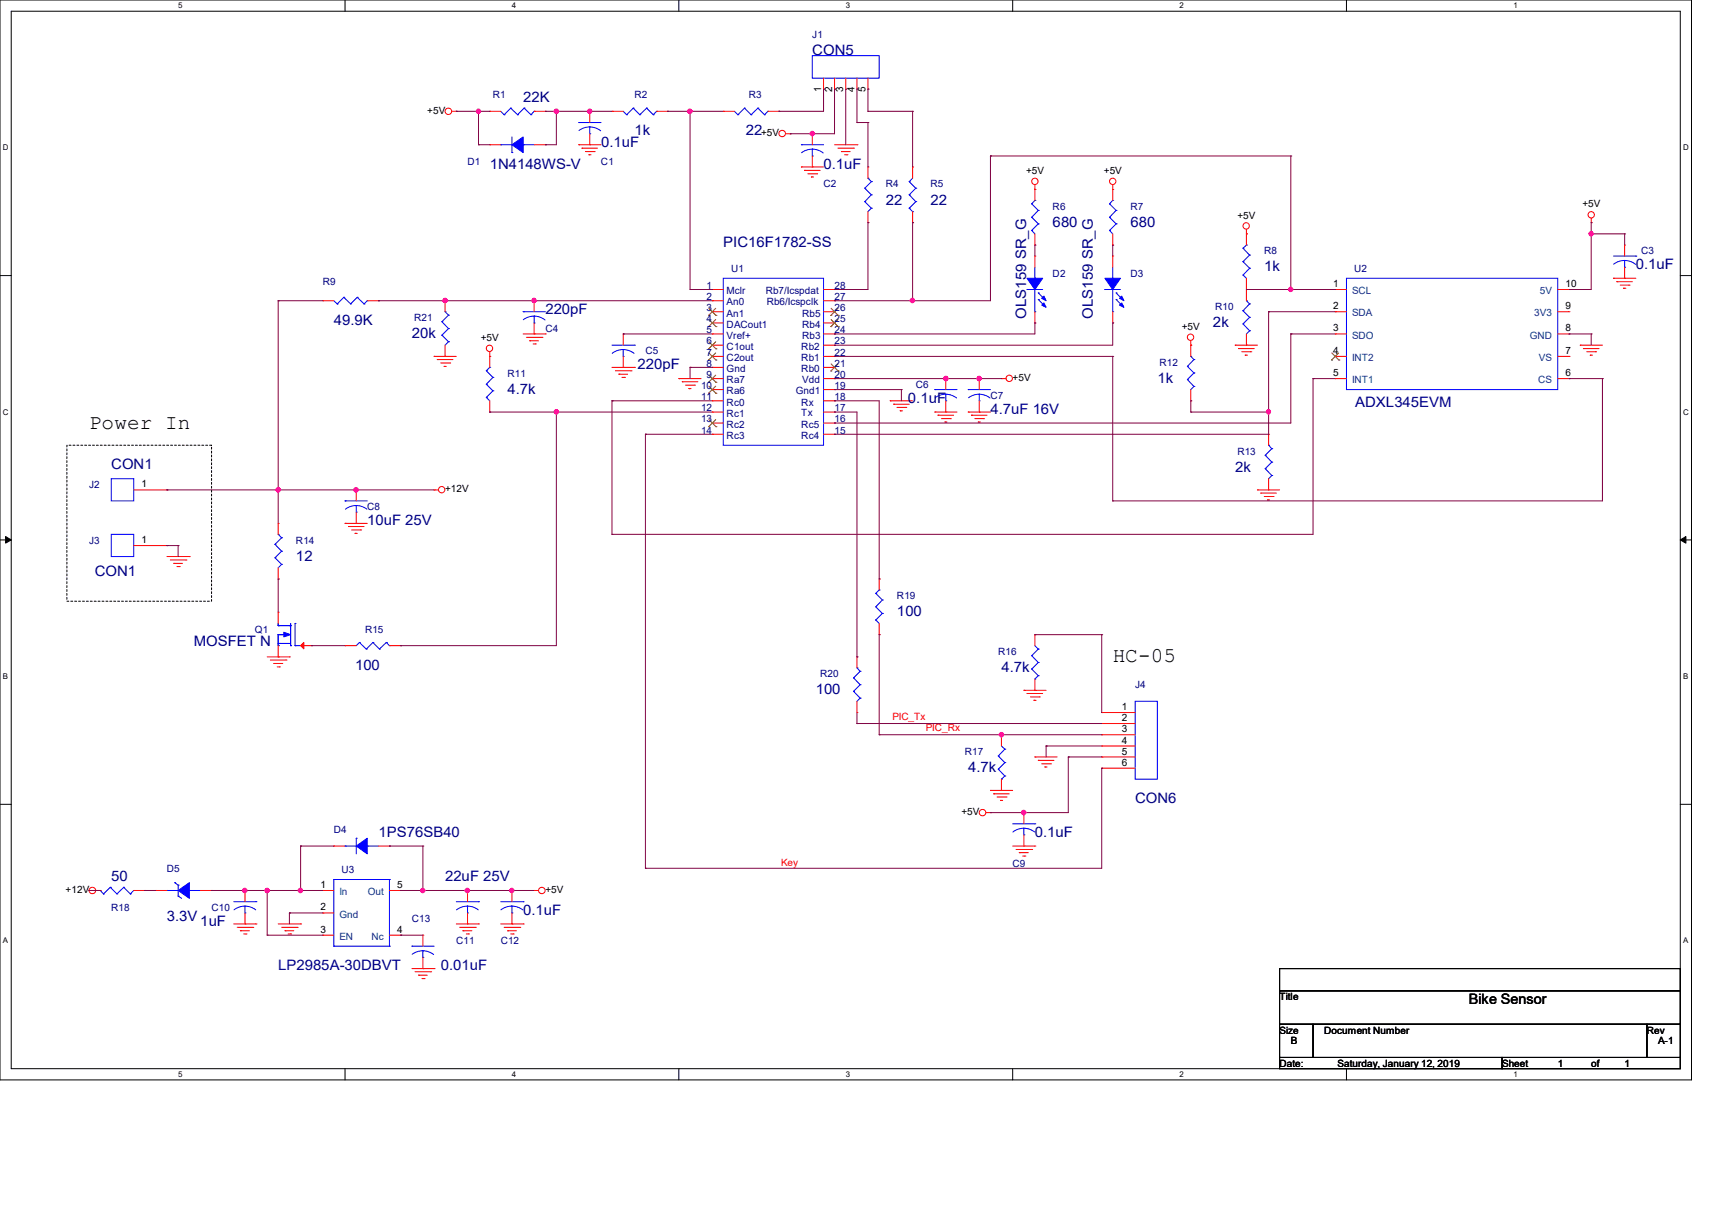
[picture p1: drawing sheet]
<svg xmlns="http://www.w3.org/2000/svg" width="297mm" height="210mm" viewBox="0 0 297 210" stroke-linecap="round" stroke-linejoin="round" font-family="sans-serif">
<path d="M0 0h293.5v187.3h-293.5zM1.9 1.9h289.6v183.4h-289.6z" fill="none" stroke="#000" stroke-width=".17"/>
<g fill="#fff">
<path d="M30.9 .2h.8v1.5h-.8z"/>
<path d="M30.9 185.5h.8v1.6h-.8z"/>
</g>
<path d="M59.9 0v1.9M59.9 185.3v2" fill="none" stroke="#000" stroke-width=".17"/>
<g fill="#fff">
<path d="M88.8 .2h.8v1.5h-.8z"/>
<path d="M88.8 185.5h.8v1.6h-.8z"/>
</g>
<path d="M117.8 0v1.9M117.8 185.3v2" fill="none" stroke="#000" stroke-width=".17"/>
<g fill="#fff">
<path d="M146.7 .2h.8v1.5h-.8z"/>
<path d="M146.7 185.5h.8v1.6h-.8z"/>
</g>
<path d="M175.7 0v1.9M175.7 185.3v2" fill="none" stroke="#000" stroke-width=".17"/>
<g fill="#fff">
<path d="M204.6 .2h.8v1.5h-.8z"/>
<path d="M204.6 185.5h.8v1.6h-.8z"/>
</g>
<path d="M233.6 0v1.9M233.6 185.3v2" fill="none" stroke="#000" stroke-width=".17"/>
<g fill="#fff">
<path d="M262.6 .2h.7v1.5h-.7z"/>
<path d="M262.6 185.5h.7v1.6h-.7z"/>
<path d="M.5 24.8h1v1.6h-1z"/>
<path d="M292 24.8h1v1.6h-1z"/>
<path d="M.5 70.7h1v1.5h-1z"/>
<path d="M292 70.7h1v1.5h-1z"/>
</g>
<path d="M0 47.8h1.9M291.5 47.8h2" fill="none" stroke="#000" stroke-width=".17"/>
<g fill="#fff">
<path d="M.5 116.5h.9v1.6h-.9z"/>
<path d="M292 116.5h.9v1.6h-.9z"/>
</g>
<path d="M0 93.6h1.9M291.5 93.6h2" fill="none" stroke="#000" stroke-width=".17"/>
<path d="M1 93l.9 .6-.9 .6zM291.5 93.6l1-.6v1.2z" fill="#000" stroke="#000" stroke-width=".17"/>
<g fill="#fff">
<path d="M.5 162.4h.9v1.5h-.9z"/>
<path d="M292 162.4h.9v1.5h-.9z"/>
</g>
<path d="M0 139.5h1.9M291.5 139.5h2M222 168h69.5v3.8h-69.5zM222 171.8h69.5v5.8h-69.5zM222 177.6h5.8v5.8h-5.8zM227.8 177.6h57.9v5.8h-57.9zM285.7 177.6h5.8v5.8h-5.8zM222 183.4h38.6v1.9h-38.6zM260.6 183.4h30.9v1.9h-30.9z" fill="none" stroke="#000" stroke-width=".17"/>
<path d="M11.6 77.2h25.1v27.1h-25.1z" fill="none" stroke="#000" stroke-width=".17" stroke-dasharray=".3 .3"/>
<g fill="none" stroke="#f00" stroke-width=".17">
<path d="M78.4 19.3h.8M79.2 19.3h.1M85 19.3h.1M85 19.3h1.9M92.7 19.3h1.9M94.6 19.3h.1M102.3 19.3h.1M102.3 19.3v2M106.2 19.3h.1M106.2 19.3h1.9M113.9 19.3h1.9M115.8 19.3h.1"/>
<path d="M125.5 19.3h.1M125.5 19.3h1.9M133.2 19.3h1.9M135.1 19.3h.1M142.9 15.5h.1M142.9 13.5v2M144.8 15.5h.1M144.8 13.5v2M146.7 15.5h.1M146.7 13.5v2M148.7 15.5h.1M148.7 13.5v2"/>
<path d="M150.6 15.5h.1M150.6 13.5v2M85 25.1h.1M85 25.1h1.9M92.7 25.1h1.9M94.6 25.1h.1M100.4 25.1h.1M100.4 25.1h3.9M101 25.7h.1M101 25.7h2.7M101.6 26.3h1.5M102.2 26.8h.1"/>
<path d="M102.2 26.8h.3M102.3 25.1h.1M102.3 23.2v1.9M103.1 26.3h.1M136.3 23.2h.8M137.1 23.2h.1M139 29h.1M139 29h3.9M139.6 29.5h.1M139.6 29.5h2.7M140.2 30.1h1.5M140.8 30.7h.1"/>
<path d="M140.8 30.7h.3M140.9 23.2h.1M140.9 29h.1M140.9 23.2v1.9M140.9 27.1v1.9M141.7 30.1h.1M144.8 25.1h3.9M145.4 25.7h2.7M146 26.3h.1M146 26.3h1.5M146.5 26.8h.4M146.9 26.8h.1"/>
<path d="M148.1 25.7h.1M148.7 25.1h.1M150.6 38.6h.1M150.6 29h.1M150.6 29v1.9M150.6 36.7v1.9M158.3 29h.1M158.3 38.6h.1M158.3 29v1.9M158.3 36.7v1.9M179.5 32.9h.1M179.5 32v2.8"/>
<path d="M193 32.9h.1M193 32v2.8M216.2 39.8v2.7M276.1 38.6h.1M276.1 37.8v.8M56 52.2h.1M56 52.2h1.9M63.7 52.2h2M65.7 52.2h.1M77.2 52.2h.1M77.2 52.2v1.9M77.2 59.9v1.9"/>
<path d="M90.8 57.9h3.8M91.3 58.5h2.7M91.9 59.1h.1M91.9 59.1h1.5M92.5 59.6h.4M92.7 52.2h.1M92.7 57.9h.1M92.7 52.2v1.9M92.7 56v1.9M92.9 59.6h.1M94 58.5h.1M94.6 57.9h.1"/>
<path d="M108.1 57.9h.1M108.1 57.9v2M123.6 50.2h.1M123.6 52.2h.1M123.6 54.1h.1M123.6 56h.1M123.6 57.9h.1M123.6 59.9h.1M123.6 57.9h1.9M123.6 59.9h1.9M123.6 50.2h1.9M123.6 52.2h1.9"/>
<path d="M123.6 54.1h1.9M123.6 56h1.9M142.9 57.9h1.9M142.9 59.9h1.9M142.9 50.2h1.9M142.9 52.2h1.9M142.9 54.1h1.9M142.9 56h1.9M144.8 59.9h.1M144.8 57.9h.1M144.8 56h.1M144.8 54.1h.1"/>
<path d="M144.8 52.2h.1M144.8 50.2h.1M179.5 42.5h.1M179.5 44.4h.1M179.5 56h.1M179.5 40.6v1.9M179.5 44.4v2M179.5 54.1v1.9M193 42.5h.1M193 44.4h.1M193 56h.1M193 40.6v1.9"/>
<path d="M193 44.4v2M193 54.1v1.9M206.6 59.9h.1M206.6 59.1v2.7M214.3 59.9h.1M214.3 59.9h3.8M216.2 40.6h.1M216.2 59.9h.1M216.2 50.2h.1M216.2 48.3v3.9M216.2 57.9v2M231.6 50.2h.1"/>
<path d="M231.6 54.1h.1M231.6 57.9h.1M231.6 57.9h2M231.6 50.2h2M231.6 54.1h2M270.3 57.9h1.9M270.3 50.2h1.9M270.3 54.1h1.9M272.2 57.9h.1M272.2 54.1h.1M272.2 50.2h.1M274.2 59.9h.1"/>
<path d="M274.2 59.9h3.8M279.9 48.3h.1M279.9 48.3h3.9M280.5 48.9h.1M280.5 48.9h2.7M281.1 49.4h1.5M281.6 50h.1M281.6 50h.5M281.9 42.5h.1M281.9 48.3h.1M281.9 42.5v1.9M281.9 46.4v1.9"/>
<path d="M282.6 49.4h.1M75.3 61.8h.1M75.3 61.8h3.9M75.9 62.4h.1M75.9 62.4h2.7M76.5 62.9h1.5M77 63.5h.1M77 63.5h.4M77.2 61.8h.1M78 62.9h.1M85 61.8h.1M85 71.5h.1"/>
<path d="M85 61v2.7M85 69.5v2M106.2 63.7h3.9M106.8 64.3h2.7M107.4 64.9h.1M107.4 64.9h1.5M107.9 65.4h.4M108.1 63.7h.1M108.1 61.8v1.9M108.3 65.4h.1M109.5 64.3h.1M110.1 63.7h.1"/>
<path d="M117.8 65.7h.1M117.8 65.7h3.8M118.4 66.2h.1M118.4 66.2h2.7M118.9 66.8h1.6M119.5 67.4h.1M119.5 67.4h.4M120.5 66.8h.1M123.6 61.8h.1M123.6 63.7h.1M123.6 65.7h.1M123.6 67.6h.1"/>
<path d="M123.6 69.5h.1M123.6 71.5h.1M123.6 73.4h.1M123.6 75.3h.1M123.6 63.7h1.9M123.6 65.7h1.9M123.6 69.5h1.9M123.6 71.5h1.9M123.6 61.8h1.9M123.6 67.6h1.9M123.6 73.4h1.9M123.6 75.3h1.9"/>
<path d="M142.9 63.7h1.9M142.9 65.7h1.9M142.9 69.5h1.9M142.9 71.5h1.9M142.9 61.8h1.9M142.9 67.6h1.9M142.9 73.4h1.9M142.9 75.3h1.9M144.8 75.3h.1M144.8 73.4h.1M144.8 71.5h.1M144.8 69.5h.1"/>
<path d="M144.8 67.6h.1M144.8 65.7h.1M144.8 63.7h.1M144.8 61.8h.1M154.4 69.5h.1M154.4 69.5h3.9M155 70.1h.1M155 70.1h2.7M155.6 70.7h1.5M156.2 71.2h.1M156.2 71.2h.4M157.1 70.7h.1"/>
<path d="M162.2 71.5h.1M162.2 71.5h3.8M162.7 72h.1M162.7 72h2.7M163.3 72.6h1.6M163.9 73.2h.1M163.9 73.2h.4M164.1 65.7h.1M164.1 71.5h.1M164.1 65.7v1.9M164.1 69.5v2M164.9 72.6h.1"/>
<path d="M168 71.5h.1M168 71.5h3.8M168.5 72h.1M168.5 72h2.7M169.1 72.6h1.5M169.7 73.2h.1M169.7 73.2h.4M169.9 65.7h.1M169.9 71.5h.1M169.9 65.7v1.9M169.9 69.5v2M170.6 72.6h.1"/>
<path d="M173.7 65.7h.1M173.7 65.7h.8M206.6 69.5h.1M206.6 67.6v1.9M214.9 60.5h.1M214.9 60.5h2.7M215.4 61h1.6M216 61.6h.1M216 61.6h.4M217 61h.1M220.1 75.3h.1M220.1 75.3v1.9"/>
<path d="M231.6 61.8h.1M231.6 65.7h.1M231.6 65.7h2M231.6 61.8h2M270.3 65.7h1.9M270.3 61.8h1.9M272.2 65.7h.1M272.2 61.8h.1M274.7 60.5h.1M274.7 60.5h2.7M275.3 61h1.5M275.9 61.6h.1"/>
<path d="M275.9 61.6h.4M276.8 61h.1M23.2 85h5.8M23.2 94.6h5.8M29 85h.1M29 94.6h.1M29 96.5h3.9M29.5 97.1h2.8M30.1 97.7h.1M30.1 97.7h1.6M30.7 98.3h.4M31.1 98.3h.1"/>
<path d="M32.3 97.1h.1M32.9 96.5h.1M48.3 90.8h.1M48.3 90.8v1.9M48.3 98.5v1.9M59.9 90.8h.1M59.9 90.8h3.8M60.5 91.3h.1M60.5 91.3h2.7M61 91.9h1.6M61.6 92.5h.1M61.6 92.5h.4"/>
<path d="M61.8 85h.1M61.8 90.8h.1M61.8 85v1.9M61.8 88.8v2M62.6 91.9h.1M75.3 85h.1M75.3 85h.8M218.1 85h.1M218.1 85h3.9M218.7 85.5h.1M218.7 85.5h2.7M219.3 86.1h1.6"/>
<path d="M219.9 86.7h.1M219.9 86.7h.4M220.1 85h.1M220.1 83v2M220.9 86.1h.1M46.4 113.9h3.8M46.9 114.5h2.7M47.5 115.1h.1M47.5 115.1h1.6M48.1 115.7h.4M48.3 113.9h.1M48.3 106.2h.1"/>
<path d="M48.3 100.4h.1M48.3 106.2v1.9M48.3 112v1.9M48.5 115.7h.1M49.6 114.5h.1M50.2 113.9h.1M52.2 112h1.9M54.1 112h.1M59.9 112h.1M59.9 112h1.9M67.6 112h1.9M69.5 112h.1"/>
<path d="M148.7 113.9h.1M148.7 113.9v1.9M152.5 110.1h.1M152.5 100.4h.1M152.5 100.4v1.9M152.5 108.1v2M177.6 119.7h.1M177.6 119.7h3.9M179.5 110.1h.1M179.5 119.7h.1M179.5 110.1v1.9M179.5 117.8v1.9"/>
<path d="M148.7 123.6h.1M148.7 121.6v2M171.8 137.1h.1M171.8 137.1h3.9M172.4 137.7h.1M172.4 137.7h2.7M173 138.2h1.5M173.6 138.8h.1M173.6 138.8h.3M173.7 127.4h.1M173.7 137.1h.1M173.7 127.4v2"/>
<path d="M173.7 135.1v2M174.5 138.2h.1M178.2 120.3h.1M178.2 120.3h2.7M178.8 120.9h1.5M179.4 121.5h.1M179.4 121.5h.3M179.5 131.3h.1M179.5 131.3h3.9M180.1 131.9h.1M180.1 131.9h2.7M180.3 120.9h.1"/>
<path d="M180.7 132.5h1.5M181.3 133h.1M181.3 133h.4M182.2 132.5h.1M191.1 123.6h.1M191.1 125.5h.1M191.1 127.4h.1M191.1 129.4h.1M191.1 131.3h.1M191.1 133.2h.1M191.1 131.3h5.8M191.1 123.6h5.8"/>
<path d="M191.1 125.5h5.8M191.1 127.4h5.8M191.1 129.4h5.8M191.1 133.2h5.8M15.5 154.4h.1M15.5 154.4h1.9M17.4 154.4h.1M23.2 154.4h1.9M25.1 154.4h.1M27.1 154.4h.1M27.1 154.4h1.9M34.8 154.4h1.9"/>
<path d="M36.7 154.4h.1M42.5 154.4h.1M42.5 154.4v2M42.5 158.3v1.9M56 154.4h.1M56 158.3h.1M56 154.4h1.9M56 158.3h1.9M57.9 146.7h.1M57.9 146.7h2M65.7 146.7h1.9M67.6 146.7h.1"/>
<path d="M67.6 154.4h1.9M69.5 154.4h.1M81.1 154.4h.1M81.1 154.4v2M81.1 158.3v1.9M88.8 154.4h.1M88.8 154.4v2M88.8 158.3v1.9M92.7 154.4h.1M92.7 154.4h.7M171.1 140.9h.7M171.8 140.9h.1"/>
<path d="M175.7 146.7h3.8M176.3 147.3h2.7M176.8 147.9h.1M176.8 147.9h1.6M177.4 148.5h.4M177.6 140.9h.1M177.6 146.7h.1M177.6 140.9v2M177.6 144.8v1.9M177.8 148.5h.1M179 147.3h.1M179.5 146.7h.1"/>
<path d="M40.6 160.2h3.8M41.1 160.8h2.8M41.7 161.4h.1M41.7 161.4h1.6M42.3 162h.4M42.5 160.2h.1M42.7 162h.1M43.9 160.8h.1M44.4 160.2h.1M48.3 160.2h3.9M48.9 160.8h2.7M49.4 161.4h.1"/>
<path d="M49.4 161.4h1.6M50 162h.4M50.4 162h.1M51.6 160.8h.1M52.2 160.2h.1M56 162.2h.1M56 162.2h1.9M67.6 162.2h1.9M69.5 162.2h.1M71.5 168h3.8M72 168.5h2.7M72.6 169.1h.1"/>
<path d="M72.6 169.1h1.5M73.2 169.7h.4M73.4 162.2h.1M73.4 168h.1M73.4 162.2v1.9M73.4 166v2M73.6 169.7h.1M74.7 168.5h.1M75.3 168h.1M79.2 160.2h3.8M79.8 160.8h2.7M80.3 161.4h.1"/>
<path d="M80.3 161.4h1.6M80.9 162h.4M81.1 160.2h.1M81.3 162h.1M82.5 160.8h.1M83 160.2h.1M86.9 160.2h3.9M87.5 160.8h2.7M88.1 161.4h.1M88.1 161.4h1.5M88.6 162h.4M88.8 160.2h.1"/>
<path d="M89 162h.1M90.2 160.8h.1M90.8 160.2h.1"/>
<circle cx="77.8" cy="19.3" r=".56"/>
<circle cx="135.7" cy="23.2" r=".56"/>
<circle cx="179.5" cy="31.5" r=".55"/>
<circle cx="193" cy="31.5" r=".55"/>
<circle cx="216.2" cy="39.2" r=".55"/>
<circle cx="276.1" cy="37.3" r=".55"/>
<circle cx="206.5" cy="58.5" r=".55"/>
<circle cx="84.9" cy="60.4" r=".55"/>
<circle cx="175.1" cy="65.6" r=".55"/>
<circle cx="76.6" cy="84.9" r=".55"/>
<circle cx="16" cy="154.4" r=".56"/>
<circle cx="94" cy="154.4" r=".56"/>
<circle cx="170.5" cy="140.9" r=".56"/>
</g>
<g fill="none" stroke="#00f" stroke-width=".17">
<path d="M86.9 19.3l.6 .6M87.5 19.9h.1M88.6 18.8h.1M88.6 18.8l-1.1 1.1M88.6 18.8l1.2 1.1M89.8 19.9h.1M90.9 18.8h.1M90.9 18.8l-1.1 1.1M90.9 18.8l1.2 1.1M92.1 19.9h.1M92.7 19.3h.1M92.7 19.3l-.6 .6"/>
<path d="M108.1 19.3l.6 .6M108.7 19.9h.1M109.9 18.8h.1M109.9 18.8l-1.2 1.1M109.9 18.8l1.1 1.1M111 19.9h.1M112.2 18.8h.1M112.2 18.8l-1.2 1.1M112.2 18.8l1.1 1.1M113.3 19.9h.1M113.9 19.3h.1M113.9 19.3l-.6 .6"/>
<path d="M127.4 19.3l.6 .6M128 19.9h.1M129.2 18.8h.1M129.2 18.8l-1.2 1.1M129.2 18.8l1.1 1.1M130.3 19.9h.1M131.5 18.8h.1M131.5 18.8l-1.2 1.1M131.5 18.8l1.1 1.1M132.6 19.9h.1M133.2 19.3h.1M133.2 19.3l-.6 .6"/>
<path d="M140.9 9.7h11.6v3.8h-11.6zM86.9 25.1h.1M86.9 25.1h1.9M88.8 26.5h.1M88.8 23.7v2.8M90.8 25.1h.1M90.8 25.1h1.9M100.4 21.3h.1M100.4 21.3h3.9M102.3 23.2h.1M102.3 22l-.8 .1-1.1 .5M102.3 22l1.2 .3 .7 .4"/>
<path d="M102.3 22v1.2M139 25.1h.1M139 25.1h3.9M140.9 27.1h.1M140.9 25.9l-.8 .1-1.1 .5M140.9 25.9l1.2 .2 .7 .4M140.9 25.9v1.2M150 35h.1M150 32.6h.1M150 35l1.2 1.1M150 32.6l1.2 1.2M150.6 30.9h.1"/>
<path d="M150.6 30.9l.6 .6M151.2 36.1h.1M151.2 33.8h.1M151.2 31.5h.1M151.2 36.1l-.6 .6M151.2 33.8l-1.2 1.2M151.2 31.5l-1.2 1.1M157.7 31.5h.1M157.7 33.8h.1M157.7 36.1h.1M157.7 31.5l1.2 1.1M157.7 33.8l1.2 1.2"/>
<path d="M157.7 36.1l.6 .6M158.3 36.7h.1M158.3 30.9l-.6 .6M158.9 32.6h.1M158.9 35h.1M158.9 32.6l-1.2 1.2M158.9 35l-1.2 1.1M179 40h.1M179 37.7h.1M179 35.3h.1M179 40l.5 .6M179 37.7l1.1 1.1"/>
<path d="M179 35.3l1.1 1.2M179.5 34.8h.1M179.5 34.8l-.5 .5M180.1 38.8h.1M180.1 36.5h.1M180.1 38.8l-1.1 1.2M180.1 36.5l-1.1 1.2M192.5 40h.1M192.5 37.7h.1M192.5 35.3h.1M192.5 40l.5 .6M192.5 37.7l1.1 1.1"/>
<path d="M192.5 35.3l1.1 1.2M193 34.8h.1M193 34.8l-.5 .5M193.6 38.8h.1M193.6 36.5h.1M193.6 38.8l-1.1 1.2M193.6 36.5l-1.1 1.2M57.9 52.2l.6 .5M58.5 52.7h.1M59.6 51.6h.1M59.6 51.6l-1.1 1.1M59.6 51.6l1.2 1.1"/>
<path d="M60.8 52.7h.1M62 51.6h.1M62 51.6l-1.2 1.1M62 51.6l1.2 1.1M63.2 52.7h.1M63.7 52.2h.1M63.7 52.2l-.5 .5M76.7 58.1h.1M76.7 55.8h.1M76.7 58.1l1.1 1.2M76.7 55.8l1.1 1.2M77.2 54.1h.1"/>
<path d="M77.2 54.1l.6 .6M77.8 59.3h.1M77.8 57h.1M77.8 54.7h.1M77.8 59.3l-.6 .6M77.8 57l-1.1 1.1M77.8 54.7l-1.1 1.1M90.8 54.1h.1M90.8 54.1h3.8M92.7 56h.1M92.7 54.8l-.8 .1-1.1 .5M92.7 54.8l1.2 .3 .7 .4"/>
<path d="M92.7 54.8v1.2M106.2 59.9h3.9M110.1 59.9h.1M125.5 48.3h17.4v28.9h-17.4zM178.2 50.2h.1M178.2 50.2h2.7M179.5 48.3h.1M179.5 54.1h.1M179.5 46.4v1.9M179.5 50.2v3.9M180.1 50.8h.1M180.1 51.9h.1"/>
<path d="M180.1 50.8l1.2 1.1M180.1 51.9l1.2 1.2M191.7 50.2h.1M191.7 50.2h2.7M193 48.3h.1M193 54.1h.1M193 46.4v1.9M193 50.2v3.9M193.6 50.8h.1M193.6 51.9h.1M193.6 50.8l1.2 1.1M193.6 51.9l1.2 1.2"/>
<path d="M215.6 56.2h.1M215.6 53.9h.1M215.6 47.7h.1M215.6 45.4h.1M215.6 43.1h.1M215.6 56.2l1.2 1.2M215.6 53.9l1.2 1.1M215.6 47.7l.6 .6M215.6 45.4l1.2 1.1M215.6 43.1l1.2 1.1M216.2 52.2h.1M216.2 42.5h.1"/>
<path d="M216.2 52.2l.6 .5M216.2 42.5l-.6 .6M216.8 57.4h.1M216.8 55h.1M216.8 52.7h.1M216.8 46.5h.1M216.8 44.2h.1M216.8 57.4l-.6 .5M216.8 55l-1.2 1.2M216.8 52.7l-1.2 1.2M216.8 46.5l-1.2 1.2M216.8 44.2l-1.2 1.2"/>
<path d="M233.6 48.3h36.7v19.3h-36.7zM279.9 44.4h3.9M281.9 46.4h.1M281.9 45.2l1.1 .2 .7 .4M281.9 45.2l-.9 .1-1 .5M281.9 45.2v1.2M283.8 44.4h.1M84.4 68.9h.1M84.4 66.6h.1M84.4 64.3h.1M84.4 68.9l.6 .6M84.4 66.6l1.1 1.2"/>
<path d="M84.4 64.3l1.1 1.1M85 63.7h.1M85 63.7l-.6 .6M85.5 67.8h.1M85.5 65.4h.1M85.5 67.8l-1.1 1.1M85.5 65.4l-1.1 1.2M108.1 61.8h.1M108.1 60.6l1.2 .3 .7 .4M108.1 60.6l-.8 .1-1.1 .6M108.1 60.6v1.2M162.2 67.6h.1"/>
<path d="M162.2 67.6h3.8M164.1 69.5h.1M164.1 68.4l-.8 .1-1.1 .5M164.1 68.4l1.2 .2 .7 .4M164.1 68.4v1.1M168 67.6h.1M168 67.6h3.8M169.9 69.5h.1M169.9 68.4l-.8 .1-1.1 .5M169.9 68.4l1.2 .2 .7 .4M169.9 68.4v1.1M206 65.8h.1"/>
<path d="M206 63.5h.1M206 65.8l1.1 1.2M206 63.5l1.1 1.2M206.6 61.8h.1M206.6 61.8l.5 .6M207.1 67h.1M207.1 64.7h.1M207.1 62.4h.1M207.1 67l-.5 .6M207.1 64.7l-1.1 1.1M207.1 62.4l-1.1 1.1M219.5 79h.1"/>
<path d="M219.5 79l1.1 1.1M220.1 77.2h.1M220.1 77.2l.5 .6M220.6 77.8h.1M220.6 77.8l-1.1 1.2M19.3 83h3.9v3.9h-3.9zM19.3 92.7h3.9v3.8h-3.9zM47.7 96.7h.1M47.7 94.4h.1M47.7 96.7l1.2 1.2M47.7 94.4l1.2 1.2M48.3 92.7h.1"/>
<path d="M48.3 92.7l.6 .6M48.9 97.9h.1M48.9 95.6h.1M48.9 93.3h.1M48.9 97.9l-.6 .6M48.9 95.6l-1.2 1.1M48.9 93.3l-1.2 1.1M59.9 86.9h.1M59.9 86.9h3.8M61.8 88.8h.1M61.8 87.7l-.8 .1-1.1 .5M61.8 87.7l1.2 .2 .6 .4"/>
<path d="M61.8 87.7v1.1M219.5 81.3h.1M219.5 81.3l1.1 1.2M220.6 82.5h.1M220.6 80.1h.1M220.6 82.5l-.5 .5M220.6 80.1l-1.1 1.2M48.3 108.5h.1M48.3 110.1h.1M48.3 112h.1M48.3 111.6h.1M48.3 108.1v.4"/>
<path d="M48.3 110.1v1.9M48.3 108.5h2.1M48.3 110.1h1.1M48.3 111.6h2.1M48.5 111.6h.1M50.2 108.5h.1M50.4 112h.1M50.4 108.5h.1M50.4 108.1v3.9M51.2 112h.1M51.2 108.1h.1M51.2 112h1"/>
<path d="M51.2 108.1v3.9M62.4 111.4h.1M62.4 111.4l-.6 .6M62.4 111.4l1.1 1.2M63.5 112.6h.1M64.7 111.4h.1M64.7 111.4l-1.2 1.2M64.7 111.4l1.1 1.2M65.8 112.6h.1M67 111.4h.1M67 111.4l-1.2 1.2M67 111.4l.6 .6"/>
<path d="M67.6 112h.1M148.1 119.9h.1M148.1 117.6h.1M148.1 119.9l1.1 1.2M148.1 117.6l1.1 1.1M148.7 115.8h.1M148.7 115.8l.5 .6M149.2 118.7h.1M149.2 116.4h.1M149.2 118.7l-1.1 1.2M149.2 116.4l-1.1 1.2M151.9 107.5h.1"/>
<path d="M151.9 105.2h.1M151.9 102.9h.1M151.9 107.5l.6 .6M151.9 105.2l1.2 1.2M151.9 102.9l1.2 1.2M152.5 102.3h.1M152.5 102.3l-.6 .6M153.1 106.4h.1M153.1 104.1h.1M153.1 106.4l-1.2 1.1M153.1 104.1l-1.2 1.1M179 113.7h.1"/>
<path d="M179 116h.1M179 113.7l1.1 1.2M179 116l1.1 1.2M179.5 117.8h.1M179.5 112l.6 .6M180.1 112.6h.1M180.1 114.9h.1M180.1 117.2h.1M180.1 112.6l-1.1 1.1M180.1 114.9l-1.1 1.1M180.1 117.2l-.6 .6M149.2 121.1h.1"/>
<path d="M149.2 121.1l-.5 .5M173.2 131.1h.1M173.2 133.4h.1M173.2 131.1l1.1 1.1M173.2 133.4l1.1 1.2M173.7 135.1h.1M173.7 129.4l.6 .5M174.3 129.9h.1M174.3 132.2h.1M174.3 134.6h.1M174.3 129.9l-1.1 1.2M174.3 132.2l-1.1 1.2"/>
<path d="M174.3 134.6l-.6 .5M196.9 121.6h3.9v13.5h-3.9zM17.4 154.4l.5 .6M17.9 155h.1M19.1 153.9h.1M19.1 153.9l-1.2 1.1M19.1 153.9l1.2 1.1M20.3 155h.1M21.5 153.9h.1M21.5 153.9l-1.2 1.1M21.5 153.9l1.1 1.1M22.6 155h.1"/>
<path d="M23.2 154.4h.1M23.2 154.4l-.6 .6M29 154.4h.1M29 154.4h1.9M30.3 153.1h.1M30.3 153.1l.6 .4M30.9 155.4h.1M30.9 153.5h.1M30.9 155.4l.6 .4M30.9 153.5v1.9M32.9 154.4h.1M32.9 154.4h1.9"/>
<path d="M40.6 156.4h3.8M42.5 158.3h.1M42.5 157.1l1.2 .3 .7 .4M42.5 157.1l-.8 .1-1.1 .6M42.5 157.1v1.2M44.4 156.4h.1M57.9 152.5h.1M57.9 152.5v11.6M57.9 152.5h9.7M59.9 146.7h.1M59.9 146.7h1.9M61.8 145.4h.1"/>
<path d="M61.8 145.4v2.7M63.7 146.7h.1M63.7 146.7h2M67.6 152.5h.1M67.6 152.5v11.6M79.2 156.4h3.8M81.1 158.3h.1M81.1 157.1l1.2 .3 .7 .4M81.1 157.1l-.8 .1-1.1 .6M81.1 157.1v1.2M83 156.4h.1M86.9 156.4h3.9"/>
<path d="M88.8 158.3h.1M88.8 157.1l1.2 .3 .7 .4M88.8 157.1l-.8 .1-1.1 .6M88.8 157.1v1.2M90.8 156.4h.1M175.7 142.9h3.8M177.6 144.8h.1M177.6 143.6l1.2 .3 .7 .4M177.6 143.6l-.8 .1-1.1 .6M177.6 143.6v1.2M179.5 142.9h.1M57.9 164.1h.1"/>
<path d="M57.9 164.1h9.7M67.6 164.1h.1M71.5 164.1h.1M71.5 164.1h3.8M73.4 166h.1M73.4 164.9l-.8 .1-1.1 .5M73.4 164.9l1.1 .2 .7 .4M73.4 164.9v1.1"/>
</g>
<g fill="none" stroke="#804000" stroke-width=".17">
<path d="M122.9 54.7h.1M122.9 56.6h.1M123 53.5l1.2 1.2M123 55.4l1.2 1.2M123 59.3l1.2 1.2M124.2 53.5l-1.3 1.2M124.2 55.4l-1.3 1.2M124.2 59.3l-1.3 1.2M124.2 54.7h.1M124.2 56.6h.1M144.1 56.6h.1M144.1 54.7h.1"/>
<path d="M144.2 55.4l1.2 1.2M144.2 53.5l1.2 1.2M145.4 55.4l-1.3 1.2M145.4 53.5l-1.3 1.2M145.4 56.6h.1M145.4 54.7h.1M122.9 60.5h.1M122.9 62.4h.1M122.9 66.3h.1M122.9 68.2h.1M122.9 74h.1M123 61.2l1.2 1.2"/>
<path d="M123 65.1l1.2 1.2M123 67l1.2 1.2M123 72.8l1.2 1.2M124.2 61.2l-1.3 1.2M124.2 65.1l-1.3 1.2M124.2 67l-1.3 1.2M124.2 72.8l-1.3 1.2M124.2 60.5h.1M124.2 62.4h.1M124.2 66.3h.1M124.2 68.2h.1M124.2 74h.1"/>
<path d="M144.1 64.3h.1M144.2 63.1l1.2 1.2M145.4 63.1l-1.3 1.2M145.4 64.3h.1M231 62.4h.1M231.1 61.2l1.2 1.2M232.2 61.2l-1.2 1.2M232.3 62.4h.1"/>
</g>
<g fill="#00f" stroke="#00f" stroke-width=".17">
<path d="M49.2 109.6l1.2 .5-1.2 .3z"/>
<path d="M88.8 25.1l2-1.4v2.8z" fill-rule="evenodd"/>
<path d="M30.9 154.4l2-1.3v2.7z" fill-rule="evenodd"/>
<path d="M178.2 48.3h2.7l-1.4 1.9z" fill-rule="evenodd"/>
<path d="M181.1 52.5l.4 .8-.8-.4z" fill-rule="evenodd"/>
<path d="M181.1 51.4l.4 .8-.8-.5z" fill-rule="evenodd"/>
<path d="M191.7 48.3h2.7l-1.4 1.9z" fill-rule="evenodd"/>
<path d="M194.2 52.9l.4-.4 .4 .8z" fill-rule="evenodd"/>
<path d="M194.2 51.7l.4-.3 .4 .8z" fill-rule="evenodd"/>
<path d="M61.8 146.7l1.9-1.3v2.7z" fill-rule="evenodd"/>
</g>
<path d="M52.7 111.4v1.1l-.5-.5z" fill="#f00" stroke="#f00" stroke-width=".17"/>
<g fill="none" stroke="#800040" stroke-width=".17">
<path d="M79.2 19.3h.1M79.2 19.3h5.8M83 19.3h.1M83 19.3v5.8M94.6 19.3h.1M94.6 19.3h11.6M96.5 19.3h.1M96.5 19.3v5.8h-1.9M102.3 19.3h.1M115.8 19.3h.1M115.8 19.3h9.7M119.7 19.3h.1"/>
<path d="M119.7 19.3v30.9M135.1 19.3h.1M142.9 15.5h.1M142.9 15.5v3.8h-7.8M144.8 15.5h.1M144.8 15.5v7.7h-7.7M146.7 15.5h.1M146.7 15.5v9.6M148.7 15.5h.1M148.7 15.5v5.8M150.6 15.5h.1M150.6 19.3h.1"/>
<path d="M150.6 15.5v3.8M150.6 19.3h7.7M158.3 19.3h.1M158.3 19.3v9.7M83 25.1h.1M83 25.1h2M94.6 25.1h.1M137.1 23.2h.1M140.9 23.2h.1M148.7 21.3h.1M148.7 21.3h1.9M150.6 21.3h.1"/>
<path d="M150.6 38.6h.1M150.6 21.3v7.7M150.6 38.6v11.6h-5.8M158.3 38.6h.1M158.3 38.6v13.6M171.8 27.1h.1M171.8 27.1v25.1h-27M171.8 27.1h52.1M223.9 27.1h.1M223.9 27.1v23.1M276.1 38.6h.1M276.1 38.6v11.6h-3.9"/>
<path d="M48.3 52.2h.1M48.3 52.2h7.7M48.3 52.2v38.6M65.7 52.2h.1M65.7 52.2h57.9M92.7 52.2h.1M108.1 57.9h.1M108.1 57.9h15.5M119.7 50.2h.1M119.7 50.2h3.9M144.8 50.2h.1M144.8 52.2h.1"/>
<path d="M144.8 57.9h.1M144.8 59.9h.1M158.3 52.2h.1M179.5 42.5h.1M179.5 56h.1M179.5 42.5v1.9M179.5 56v1.9h-34.7M193 42.5h.1M193 56h.1M193 42.5v1.9M193 56v3.9h-48.2M216.2 50.2h.1"/>
<path d="M216.2 50.2h15.4M220.1 54.1h.1M220.1 54.1v21.2h-75.3M220.1 54.1h11.5M223.9 57.9h.1M223.9 50.2h.1M223.9 57.9h7.7M223.9 57.9v15.5h-79.1M272.2 57.9h.1M272.2 50.2h.1M272.2 57.9h3.9M276.1 57.9h.1"/>
<path d="M276.1 40.6h.1M276.1 57.9v2M276.1 40.6h5.8M281.9 40.6h.1M281.9 40.6v1.9M85 71.5h.1M85 71.5h38.6M96.5 71.5h.1M96.5 71.5v40.5h-27M106.2 69.5h.1M106.2 69.5h17.4M106.2 69.5v23.2"/>
<path d="M112 75.3h.1M112 75.3h11.6M112 75.3v75.3M119.7 63.7h.1M119.7 63.7v2M119.7 63.7h3.9M144.8 65.7h.1M144.8 67.6h.1M144.8 75.3h.1M144.8 69.5h.1M144.8 71.5h.1M144.8 73.4h.1"/>
<path d="M144.8 61.8h.1M144.8 71.5h3.9v42.4M144.8 65.7h28.9M144.8 67.6h11.6M144.8 69.5h7.7v30.9M144.8 61.8h48.2M156.4 67.6h.1M156.4 67.6v1.9M164.1 65.7h.1M169.9 65.7h.1M193 61.8h.1M193 61.8v25.1"/>
<path d="M206.6 71.5h.1M206.6 69.5h.1M206.6 71.5h13.5M206.6 69.5v2M220.1 71.5h.1M227.8 65.7h.1M227.8 65.7h3.8M227.8 65.7v27h-121.6M272.2 65.7h.1M272.2 65.7h5.8M278 65.7h.1M278 65.7v21.2h-85"/>
<path d="M29 85h.1M29 94.6h.1M29 85h46.3M29 94.6h1.9M30.9 94.6h.1M30.9 94.6v1.9M48.3 85h.1M61.8 85h.1M106.2 92.7h.1M193 86.9h.1M48.3 100.4h.1M48.3 100.4v5.8"/>
<path d="M54.1 112h.1M54.1 112h5.8M69.5 112h.1M148.7 113.9h.1M152.5 100.4h.1M152.5 110.1h.1M152.5 110.1v17.3M179.5 110.1h.1M179.5 110.1h11.6M191.1 110.1h.1M191.1 110.1v13.5M148.7 125.5h.1"/>
<path d="M148.7 123.6v1.9M148.7 125.5h42.4M152.5 127.4h.1M152.5 127.4h38.6M173.7 127.4h.1M181.5 129.4h.1M181.5 129.4v1.9M181.5 129.4h9.6M185.3 131.3h.1M185.3 131.3h5.8M185.3 131.3v9.6h-13.5M191.1 133.2h.1"/>
<path d="M191.1 133.2v17.4h-79.1M15.5 154.4h.1M15.5 154.4h1.9M25.1 154.4h.1M25.1 154.4h2M36.7 154.4h.1M36.7 154.4h19.3M42.5 154.4h.1M46.4 154.4h.1M46.4 154.4v7.8M50.2 158.3h.1M50.2 158.3h5.8"/>
<path d="M50.2 158.3v1.9M52.2 146.7h.1M52.2 154.4h.1M52.2 146.7h5.7M52.2 146.7v7.7M67.6 146.7h.1M67.6 146.7h5.8M69.5 154.4h.1M69.5 154.4h23.2M73.4 146.7h.1M73.4 154.4h.1M73.4 146.7v7.7"/>
<path d="M81.1 154.4h.1M88.8 154.4h.1M112 150.6h.1M171.8 140.9h.1M177.6 140.9h.1M46.4 162.2h.1M46.4 162.2h9.6M69.5 162.2h.1M69.5 162.2h3.9"/>
</g>
<g fill="#f0f" stroke="#f0f" stroke-width=".17">
<circle cx="83" cy="19.3" r=".37"/>
<circle cx="102.3" cy="19.3" r=".37"/>
<circle cx="96.5" cy="19.3" r=".38"/>
<circle cx="119.7" cy="19.3" r=".38"/>
<circle cx="140.9" cy="23.2" r=".37"/>
<circle cx="77.2" cy="52.1" r=".38"/>
<circle cx="92.6" cy="52.1" r=".37"/>
<circle cx="158.3" cy="52.1" r=".38"/>
<circle cx="164.1" cy="65.6" r=".38"/>
<circle cx="169.9" cy="65.6" r=".37"/>
<circle cx="52.1" cy="154.4" r=".38"/>
<circle cx="48.3" cy="84.9" r=".38"/>
<circle cx="42.5" cy="154.4" r=".38"/>
<circle cx="46.3" cy="154.4" r=".37"/>
<circle cx="81.1" cy="154.4" r=".38"/>
<circle cx="73.3" cy="154.4" r=".37"/>
<circle cx="88.8" cy="154.4" r=".37"/>
<circle cx="173.7" cy="127.4" r=".38"/>
<circle cx="96.5" cy="71.4" r=".38"/>
<circle cx="61.8" cy="84.9" r=".38"/>
<circle cx="276" cy="40.5" r=".37"/>
<circle cx="223.9" cy="50.2" r=".37"/>
<circle cx="220.1" cy="71.4" r=".37"/>
<circle cx="177.6" cy="140.9" r=".38"/>
</g>
<g font-size="3.6">
<text x="15.5" y="74.4">Power In</text>
<text x="193" y="114.9">HC-05</text>
</g>
<g font-size="2.5" fill="#000080">
<text x="140.9" y="9.6">CON5</text>
<text x="90.8" y="17.7">22K</text>
<text x="110.1" y="23.5">1k</text>
<text x="129.4" y="23.5">22</text>
<text x="85" y="29.3">1N4148WS-V</text>
<text x="104.3" y="25.4">0.1uF</text>
<text x="142.9" y="29.3">0.1uF</text>
<text x="153.7" y="35.5">22</text>
<text x="161.4" y="35.5">22</text>
<text x="182.6" y="39.3">680</text>
<text x="196.1" y="39.3">680</text>
<text x="125.5" y="42.8">PIC16F1782-SS</text>
<text x="219.3" y="47">1k</text>
<text x="283.8" y="46.7">0.1uF</text>
<text x="57.9" y="56.3">49.9K</text>
<text x="71.5" y="58.6">20k</text>
<text x="94.6" y="54.4">220pF</text>
<text x="178" y="55.2" transform="rotate(-90 178 55.2)">OLS159 SR_G</text>
<text x="189.6" y="55.2" transform="rotate(-90 189.6 55.2)">OLS159 SR_G</text>
<text x="210.4" y="56.7">2k</text>
<text x="110.6" y="64.1">220pF</text>
<text x="88.1" y="68.3">4.7k</text>
<text x="157.5" y="69.8">0.1uF</text>
<text x="171.8" y="71.8">4.7uF 16V</text>
<text x="200.8" y="66.3">1k</text>
<text x="235.1" y="70.6">ADXL345EVM</text>
<text x="19.3" y="81.4">CON1</text>
<text x="214.3" y="81.8">2k</text>
<text x="63.7" y="91.1">10uF 25V</text>
<text x="16.4" y="100">CON1</text>
<text x="51.3" y="97.2">12</text>
<text x="155.6" y="106.9">100</text>
<text x="33.6" y="112.1">MOSFET N</text>
<text x="61.6" y="116.2">100</text>
<text x="173.7" y="116.5">4.7k</text>
<text x="141.5" y="120.4">100</text>
<text x="168" y="133.9">4.7k</text>
<text x="196.9" y="139.3">CON6</text>
<text x="65.7" y="145.1">1PS76SB40</text>
<text x="179.5" y="145.1">0.1uF</text>
<text x="19.3" y="152.8">50</text>
<text x="77.2" y="152.8">22uF 25V</text>
<text x="29" y="159.8">3.3V</text>
<text x="34.8" y="160.6">1uF</text>
<text x="90.8" y="158.6">0.1uF</text>
<text x="48.3" y="168.3">LP2985A-30DBVT</text>
<text x="76.5" y="168.3">0.01uF</text>
</g>
<text font-size="2.5" x="254.8" y="174.1">Bike Sensor</text>
<g font-size="1.7" fill="#000080">
<text x="140.9" y="6.6">J1</text>
<text x="85.5" y="17.1">R1</text>
<text x="110.1" y="17.1">R2</text>
<text x="129.9" y="17.1">R3</text>
<text x="81.1" y="28.7">D1</text>
<text x="104.3" y="28.7">C1</text>
<text x="142.9" y="32.5">C2</text>
<text x="153.7" y="32.5">R4</text>
<text x="161.4" y="32.5">R5</text>
<text x="182.6" y="36.4">R6</text>
<text x="196.1" y="36.4">R7</text>
<text x="126.8" y="47.2">U1</text>
<text x="182.6" y="48">D2</text>
<text x="196.1" y="48">D3</text>
<text x="219.3" y="44.1">R8</text>
<text x="234.9" y="47.2">U2</text>
<text x="284.7" y="44.1">C3</text>
<text x="56" y="49.5">R9</text>
<text x="122.6" y="50.1">1</text>
<text x="122.6" y="52">2</text>
<text x="122.6" y="53.9">3</text>
<text x="126.1" y="51.1">Mclr</text>
<text x="126.1" y="53">An0</text>
<text x="132.8" y="51.1">Rb7/Icspdat</text>
<text x="133" y="53">Rb6/Icspclk</text>
<text x="144.8" y="53.9">26</text>
<text x="144.8" y="52">27</text>
<text x="144.8" y="50.1">28</text>
<text x="210.8" y="53.8">R10</text>
<text x="71.8" y="55.7">R21</text>
<text x="94.6" y="57.6">C4</text>
<text x="122.6" y="55.9">4</text>
<text x="122.6" y="57.8">5</text>
<text x="122.6" y="59.7">6</text>
<text x="126.1" y="54.9">An1</text>
<text x="126.1" y="56.9">DACout1</text>
<text x="126.1" y="58.8">Vref+</text>
<text x="139.2" y="58.8">Rb3</text>
<text x="139.2" y="56.9">Rb4</text>
<text x="139.2" y="54.9">Rb5</text>
<text x="144.8" y="59.7">23</text>
<text x="144.8" y="57.8">24</text>
<text x="144.8" y="55.9">25</text>
<text x="88.1" y="65.3">R11</text>
<text x="112" y="61.5">C5</text>
<text x="122.6" y="61.7">7</text>
<text x="122.6" y="63.6">8</text>
<text x="122.6" y="65.5">9</text>
<text x="126.1" y="60.7">C1out</text>
<text x="126.1" y="62.6">C2out</text>
<text x="126.1" y="64.6">Gnd</text>
<text x="139" y="64.6">Rb0</text>
<text x="139" y="62.6">Rb1</text>
<text x="139" y="60.7">Rb2</text>
<text x="144.8" y="65.5">20</text>
<text x="144.8" y="63.6">21</text>
<text x="144.8" y="61.7">22</text>
<text x="201.2" y="63.4">R12</text>
<text x="121.6" y="67.4">10</text>
<text x="121.6" y="69.4">11</text>
<text x="121.6" y="71.3">12</text>
<text x="126.1" y="66.5">Ra7</text>
<text x="126.1" y="68.4">Ra6</text>
<text x="126.1" y="70.4">Rc0</text>
<text x="138" y="68.4">Gnd1</text>
<text x="139" y="70.4">Rx</text>
<text x="139.2" y="66.5">Vdd</text>
<text x="144.8" y="71.3">17</text>
<text x="144.8" y="69.4">18</text>
<text x="144.8" y="67.4">19</text>
<text x="158.9" y="67.3">C6</text>
<text x="171.8" y="69.2">C7</text>
<text x="121.6" y="73.2">13</text>
<text x="121.6" y="75.2">14</text>
<text x="126.1" y="72.3">Rc1</text>
<text x="126.1" y="74.2">Rc2</text>
<text x="126.1" y="76.2">Rc3</text>
<text x="139" y="76.2">Rc4</text>
<text x="139" y="74.2">Rc5</text>
<text x="139" y="72.1">Tx</text>
<text x="144.8" y="75.2">15</text>
<text x="144.8" y="73.2">16</text>
<text x="214.7" y="78.8">R13</text>
<text x="15.5" y="84.6">J2</text>
<text x="63.7" y="88.5">C8</text>
<text x="15.5" y="94.3">J3</text>
<text x="51.3" y="94.3">R14</text>
<text x="155.6" y="103.9">R19</text>
<text x="44.2" y="109.7">Q1</text>
<text x="63.3" y="109.7">R15</text>
<text x="173.2" y="113.6">R16</text>
<text x="142.3" y="117.4">R20</text>
<text x="196.9" y="119.4">J4</text>
<text x="167.4" y="131">R17</text>
<text x="57.9" y="144.5">D4</text>
<text x="29" y="151.2">D5</text>
<text x="59.3" y="151.4">U3</text>
<text x="175.7" y="150.3">C9</text>
<text x="19.3" y="158">R18</text>
<text x="36.7" y="158">C10</text>
<text x="71.5" y="159.9">C13</text>
<text x="79.2" y="163.8">C11</text>
<text x="86.9" y="163.8">C12</text>
</g>
<g font-size="1.7">
<text x="142.4" y="15.9" transform="rotate(-90 142.4 15.9)">1</text>
<text x="144.4" y="15.9" transform="rotate(-90 144.4 15.9)">2</text>
<text x="146.3" y="15.9" transform="rotate(-90 146.3 15.9)">3</text>
<text x="148.2" y="15.9" transform="rotate(-90 148.2 15.9)">4</text>
<text x="150.2" y="15.9" transform="rotate(-90 150.2 15.9)">5</text>
<text x="74.1" y="19.8">+5V</text>
<text x="132" y="23.6">+5V</text>
<text x="178" y="30.2">+5V</text>
<text x="191.5" y="30.2">+5V</text>
<text x="274.5" y="36">+5V</text>
<text x="214.7" y="37.9">+5V</text>
<text x="231.3" y="49.8">1</text>
<text x="231.3" y="53.6">2</text>
<text x="271.6" y="53.6">9</text>
<text x="271.6" y="49.8">10</text>
<text x="83.4" y="59.1">+5V</text>
<text x="205" y="57.2">+5V</text>
<text x="231.3" y="57.5">3</text>
<text x="271.6" y="57.5">8</text>
<text x="231.3" y="61.4">4</text>
<text x="231.3" y="65.2">5</text>
<text x="271.6" y="65.2">6</text>
<text x="271.6" y="61.4">7</text>
<text x="175.7" y="66.1">+5V</text>
<text x="24.6" y="84.5">1</text>
<text x="77.2" y="85.4">+12V</text>
<text x="24.6" y="94.2">1</text>
<text x="194.6" y="123.1">1</text>
<text x="194.6" y="125">2</text>
<text x="194.6" y="127">3</text>
<text x="194.6" y="128.9">4</text>
<text x="194.6" y="130.8">5</text>
<text x="194.6" y="132.8">6</text>
<text x="166.8" y="141.4">+5V</text>
<text x="11.4" y="154.9">+12V</text>
<text x="55.6" y="154">1</text>
<text x="68.9" y="154">5</text>
<text x="94.6" y="154.9">+5V</text>
<text x="55.6" y="157.9">2</text>
<text x="55.6" y="161.8">3</text>
<text x="68.9" y="161.8">4</text>
<text x="222" y="173.4">Title</text>
<text x="222" y="179.2">Size</text>
<text x="229.7" y="179.2">Document Number</text>
<text x="285.7" y="179.2">Rev</text>
<text x="222" y="185">Date:</text>
<text x="223.9" y="181.1">B</text>
<text x="232.1" y="185">Saturday, January 12, 2019</text>
<text x="260.6" y="185">Sheet</text>
<text x="270.2" y="185">1</text>
<text x="276" y="185">of</text>
<text x="281.8" y="185">1</text>
<text x="287.6" y="181.1">A-1</text>
</g>
<g font-size="1.7" fill="#004080">
<text x="234.6" y="51">SCL</text>
<text x="267.2" y="51">5V</text>
<text x="234.6" y="54.9">SDA</text>
<text x="234.6" y="58.7">SDO</text>
<text x="265.4" y="58.7">GND</text>
<text x="266.2" y="54.9">3V3</text>
<text x="234.6" y="62.6">INT2</text>
<text x="267" y="62.6">VS</text>
<text x="234.6" y="66.5">INT1</text>
<text x="266.9" y="66.5">CS</text>
<text x="58.9" y="155.2">In</text>
<text x="63.8" y="155.2">Out</text>
<text x="58.9" y="159.1">Gnd</text>
<text x="58.9" y="163">EN</text>
<text x="64.4" y="163">Nc</text>
</g>
<g font-size="1.7" fill="#f00">
<text x="154.8" y="124.9">PIC_Tx</text>
<text x="160.6" y="126.8">PIC_Rx</text>
<text x="135.5" y="150.2">Key</text>
</g>
<g font-size="1.4">
<text x="30.9" y="1.4">5</text>
<text x="88.8" y="1.4">4</text>
<text x="146.7" y="1.4">3</text>
<text x="204.6" y="1.4">2</text>
<text x="262.6" y="1.4">1</text>
<text x=".5" y="26.1">D</text>
<text x="292" y="26.1">D</text>
<text x=".5" y="71.9">C</text>
<text x="292" y="71.9">C</text>
<text x=".5" y="117.8">B</text>
<text x="292" y="117.8">B</text>
<text x=".5" y="163.6">A</text>
<text x="292" y="163.6">A</text>
<text x="30.9" y="186.8">5</text>
<text x="88.8" y="186.8">4</text>
<text x="146.7" y="186.8">3</text>
<text x="204.6" y="186.8">2</text>
<text x="262.6" y="186.8">1</text>
</g>
</svg>
